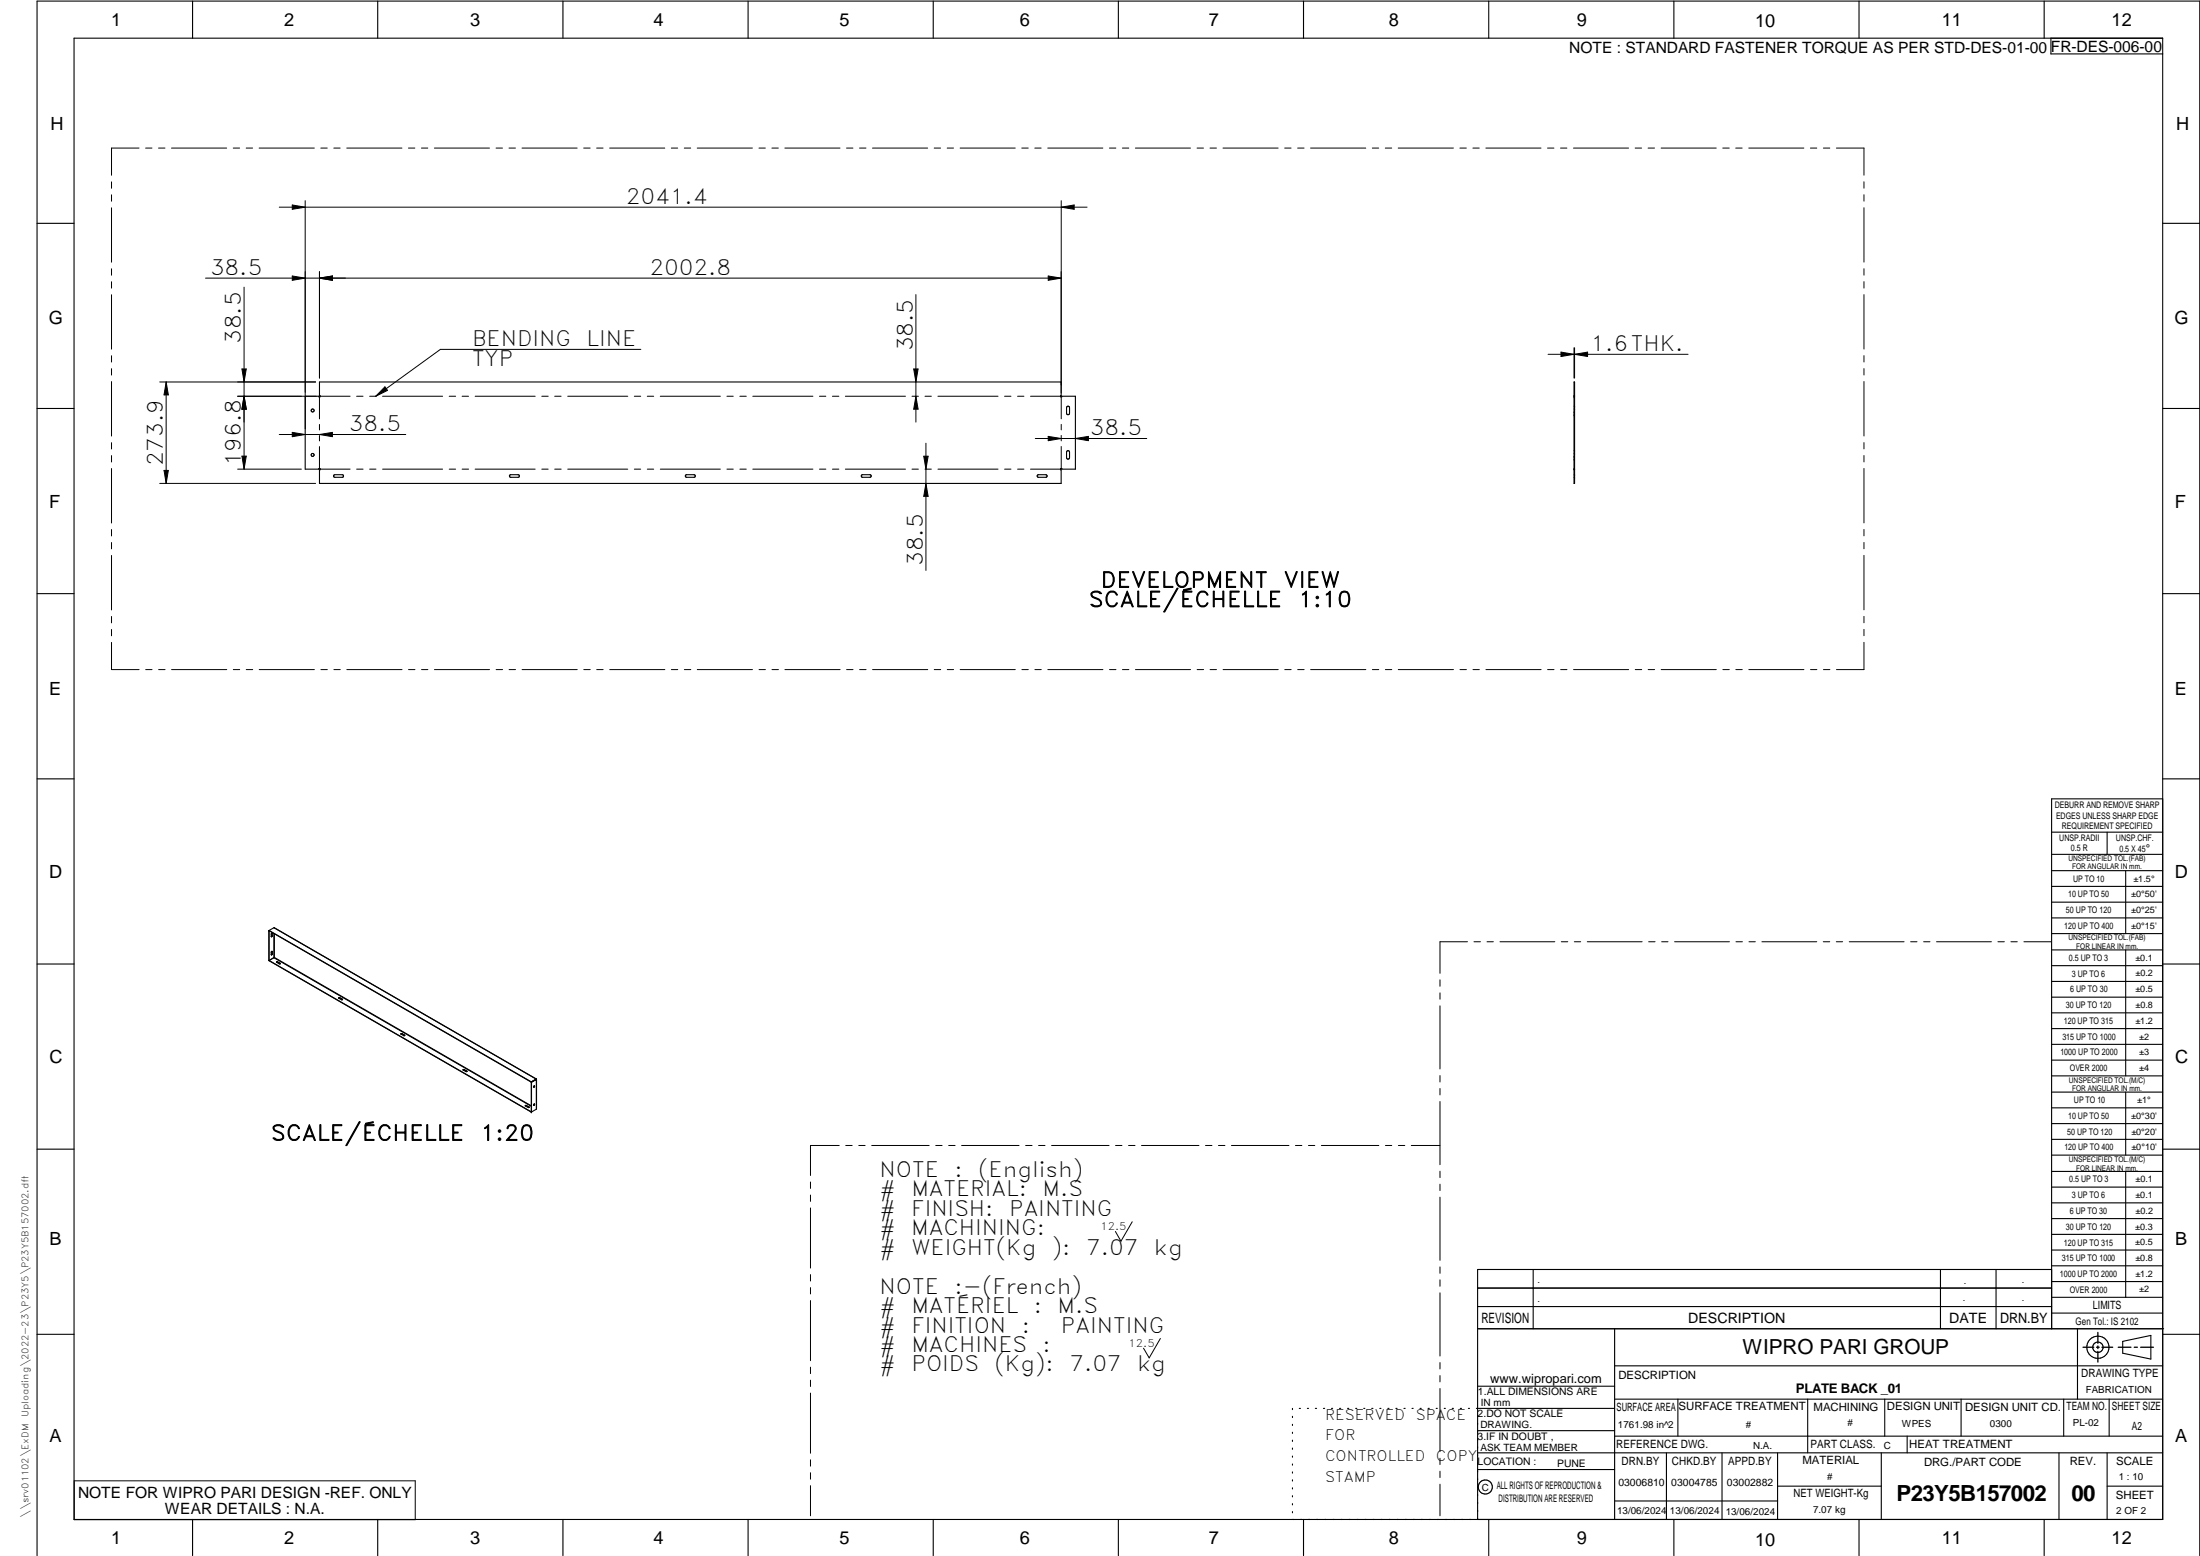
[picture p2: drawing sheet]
<svg xmlns="http://www.w3.org/2000/svg" width="594mm" height="420mm" viewBox="0 0 594 420" stroke-linecap="round" stroke-linejoin="round" font-family="sans-serif">
<g fill="none" stroke="#000" stroke-width=".3">
<path d="M20 10.3h564v400h-564zM52 .3v10M102 .3v10M152 .3v10M202 .3v10M252 .3v10M302 .3v10M352 .3v10M402 .3v10M452 .3v10M502 .3v10M552 .3v10"/>
<path d="M553.8 10.3v4.3h30.2M10 60.3h10M584 60.3h10M10 110.3h10M82.4 107h3.7v.1h.3v-.3h-.1v-3.7h200.2v3.7l-.1 .3h.3v-.1h3.7v19.7h-3.7v-.2h-.3v.4h.1v3.6h-200.2v-3.6h.1v-.4h-.3v.2h-3.7zM288.2 109.8l.3-.1 .3 .4v1.5l-.3 .4-.3-.1-.2-.3zM425 103.1h.2v27.4h-.2zM425 106.8h.2M425 107h.2M584 110.3h10M90.2 128.2h2.2l.4 .3-.4 .4h-2l-.3-.4zM137.7 128.2h2.2l.4 .3-.4 .4h-2l-.3-.4z"/>
<path d="M185.2 128.2h2.2l.4 .3-.4 .4h-2l-.3-.4zM232.7 128.2h2.2l.4 .3-.4 .4h-2l-.3-.2zM280.2 128.2h2.2l.4 .3-.4 .4h-2l-.3-.2zM288.2 121.8l.3-.1 .3 .4v1.5l-.3 .4-.3-.1-.2-.3zM425 126.9h.2M425 126.7h.2M10 160.3h10M584 160.3h10M10 210.3h10M584 215.7h-30v143.1M584 210.3h10M554 230.7h30"/>
<path d="M554 224.7h30M554 235.1h30M554 239.4h30M569 224.7v6M574 235.1v17M72.6 251.3l.1 8.1M72.6 251.3h.1M72.7 251.3h.1M72.7 259.4l70.8 40.9M72.7 251.2v8.2M72.7 251.3l70.8 40.9M72.7 251.2l70.8 40.9"/>
<path d="M72.7 251.2l-.1 .1M73.4 256.9l.1 .1M73.4 256.9l-.1 .1v.8M73.4 252l.1 .1M73.4 252l-.2 .9M73.4 256.9h.1M73.5 252.7l-.2 .2M73.5 252.7h.1M73.5 252.1v.6M73.5 257.6h.1M73.5 256.9v.1M73.5 256.9v.7"/>
<path d="M73.5 257.6l-.2 .2M73.5 252.1h.1M73.5 252.7l-.1 .2h-.2M73.5 257v.6M74 258.6l-1.3 .8M74 258.6h.1M74 258.5h.1M74 252.1v6.5M74 250.5h.1M74 250.5l-1.3 .7M74 258.6l69.5 40.1M74 250.5l70.8 40.8"/>
<path d="M74.1 252.1v6.4M74.1 258.5l69.4 40.1M74.1 258.5l-.1 .1M74.6 259.8l.8 .5 .3-.1M74.7 259.8h.3M75 259.7l.7 .5M75 259.8l.7 .4M75 259.7l-.3 .1M75 259.7v.1M554 243.6h30M554 247.9h30M554 252.1h30"/>
<path d="M554 256.5h30M574 256.5v34M10 260.3h10M91.5 269.5l.7 .5 .3-.1M91.8 269.4l-.3 .1M91.8 269.4l.6 .4M91.8 269.4v.1M91.8 269.5h-.3M91.8 269.5l.6 .4M92.4 269.8l.1 .1M92.4 269.9h.1M92.4 269.8v.1"/>
<path d="M108.5 279.1l-.3 .1 .8 .5 .3-.1M108.5 279.1l.8 .4M108.5 279.1v.1M108.5 279.2h-.2M108.5 279.2l.8 .4M109.3 279.5v.1M109.3 279.6h.1M554 260.8h30M554 265h30M554 269.3h30M554 273.5h30M554 277.7h30"/>
<path d="M584 260.3h10M125 288.9l.8 .4h.3M125.3 288.8l-.3 .1M125.3 288.8l.7 .4M125.3 288.8v.1M125.3 288.9h-.3M125.3 288.9l.7 .4M126 289.2l.1 .1M126 289.3h.1M126 289.2v.1M141.9 298.5l.7 .5h.3M142.1 298.5h-.2"/>
<path d="M142.1 298.5l.7 .5M142.1 298.5v.1M142.1 298.6h-.2M142.8 299h.1M142.9 299h-.1M143.5 292.2h.1M143.5 292.1v8.2M143.5 292.2v8.1M144.3 293.2l-.1 .3M144.3 298.1l-.2 .3M144.3 293.2l-.1 .4M144.3 298.1l-.2 .4"/>
<path d="M144.7 291.3h.1M144.8 291.4h.1M144.8 291.4v.1M144.8 291.4l-1.3 .8M144.8 291.4l-1.3 .7M144.8 291.3v.1M144.8 291.4l.1 .1M144.8 291.5v8l-1.3 .8M144.8 291.5l-1.3 .7M144.9 291.5l-.1 7.9M144.9 291.5h-.1M554 282h30"/>
<path d="M554 286.3h30M554 290.5h30M554 294.9h30M554 299.1h30M574 294.9v17M10 310.3h10M143.5 300.2v.1M143.5 300.2h.1M143.5 300.3h.1M554 303.4h30M554 307.7h30M554 311.9h30"/>
<path d="M554 316.3h30M574 316.3v34M584 310.3h10M554 320.5h30M554 324.8h30M554 329.1h30M554 333.3h30M554 337.5h30M399 358.8h185.3M399 352.8h155M399 347.8h155M414 342.8v16"/>
<path d="M436 358.8v51.5M524 342.8v16M539 342.8v16M554 342.8h-155v67.5M554 341.8h30M554 346.1h30M554 350.3h30M554 354.6h30M561 358.8v19M10 360.3h10M399 374.3h37M436 368.8h148"/>
<path d="M436 377.8h148M453.1 377.8v10M488.1 377.8v14.5M508.9 377.8v10M529.6 377.8v10M557.3 377.8v10M569.5 377.8v10M573.2 362.2l7.6-1.6v6.4l-7.6-1.6zM584 360.3h10M349 380.3v.3M349 382.4v.4M349 384.6v.3"/>
<path d="M349 386.7v.4M349 388.9v.3M349 391v.4M349 393.2v.3M349 395.3v.3M349 397.4v.4M349 399.6v.3M350.9 380.3h.3M353 380.3h.3M355.2 380.3h.3M357.4 380.3h.3M359.6 380.3h.3"/>
<path d="M361.7 380.3h.3M363.9 380.3h.3M366.1 380.3h.3M368.3 380.3h.3M370.4 380.3h.3M372.6 380.3h.3M374.8 380.3h.3M376.9 380.3h.4M379.1 380.3h.3M381.3 380.3h.3M383.4 380.3h.4M385.6 380.3h.4"/>
<path d="M387.8 380.3h.3M390 380.3h.3M392.1 380.3h.4M394.3 380.3h.4M396.5 380.3h.3M399 396.8h37M399 392.3h185M399 386.3h37M436 387.8h148M436 380.3h-37.3M450 392.3v18M465 392.3v18"/>
<path d="M480 392.3v18M508 392.3v18M515 387.8v4.5M556 392.3v18M569 392.3v18M52 410.3v9.8M102 410.3v9.8M152 410.3v9.8M202 410.3v9.8M252 410.3v9.8M302 410.3v9.8M349 401.7v.4"/>
<path d="M349 403.9v.3M349 406v.4M349 408.2v.3M352 410.3v9.8M402 410.3v9.8M436 405.3h44M452 410.3v9.8M480 401.3h28M502 410.3v9.8M552 410.3v9.8M569 401.3h15M10 420.1v-419.8h584v419.8"/>
<circle cx="84.4" cy="110.8" r=".4"/>
<circle cx="84.4" cy="122.8" r=".4"/>
<circle cx="566.5" cy="363.8" r="1.4"/>
<circle cx="566.5" cy="363.8" r="3"/>
<circle cx="401.1" cy="401.5" r="1.91"/>
</g>
<g fill="none" stroke="#000" stroke-width=".27">
<path d="M37.5 40h-7.4v7.3M39.3 40h1.7M42.8 40h1.7M46.3 40h14.9M63 40h1.7M66.5 40h1.7M70 40h14.9M86.6 40h1.8M90.1 40h1.8M93.6 40h14.9M110.3 40h1.7M113.8 40h1.7"/>
<path d="M117.3 40h14.9M134 40h1.7M137.4 40h1.8M141 40h14.8M157.6 40h1.8M161.1 40h1.7M164.6 40h14.9M181.3 40h1.7M184.8 40h1.7M188.3 40h14.9M205 40h1.7M208.4 40h1.8"/>
<path d="M211.9 40h14.9M228.6 40h1.7M232.1 40h1.7M235.6 40h14.9M252.3 40h1.7M255.8 40h1.7M259.3 40h14.8M275.9 40h1.8M279.4 40h1.8M282.9 40h14.9M299.6 40h1.7M303.1 40h1.7"/>
<path d="M306.6 40h14.9M323.3 40h1.7M326.7 40h1.8M330.3 40h14.8M346.9 40h1.7M350.4 40h1.7M353.9 40h14.9M370.6 40h1.7M374.1 40h1.7M377.6 40h14.9M394.2 40h1.8M397.7 40h1.8"/>
<path d="M401.2 40h14.9M417.9 40h1.7M421.4 40h1.7M424.9 40h14.9M441.6 40h1.7M445 40h1.8M448.6 40h14.8M465.2 40h1.8M468.7 40h1.7M472.2 40h14.9M488.9 40h1.7M492.4 40h1.7"/>
<path d="M495.9 40h7.4v7.3M30.1 49.1v1.7M30.1 52.6v1.7M30.1 56.1v14.7M75.4 55.9h218.2M78.9 55.4l3.5 .5-3.5 .6zM82.4 54.2v61.6M286.6 55.9l3.5-.5v1.1zM286.6 54.2v51.9M503.3 49.1v1.7M503.3 52.6v1.7M503.3 56.1v14.7"/>
<path d="M30.1 72.6v1.7M30.1 76.1v1.7M30.1 79.6v14.7M55.5 75.1h231M65.9 77.5v49.2M78.9 74.5l3.5 .6-3.5 .6zM86.3 73.4v28.7M86.3 75.1l3.5-.6v1.2zM247.3 79.5v34.5M283.1 74.5l3.4 .6-3.4 .6zM503.3 72.6v1.7M503.3 76.1v1.7"/>
<path d="M503.3 79.6v14.7M30.1 96.1v1.7M30.1 99.5v1.8M65.3 99.6h1.2l-.6 3.5zM173.1 94.3h-54.2l-17.4 12.7M246.7 99.6h1.2l-.6 3.5zM418 95.7h37.8M421.5 95.1l3.5 .6-3.5 .6zM425 93.9v8.2M425.2 93.9v8.2M425.2 95.7l3.5-.6v1.2zM503.3 96v1.7"/>
<path d="M503.3 99.5v1.8M30.1 103v14.8M30.1 119.5v1.7M43.1 103.1h42.1M44.9 103.1l.6 3.5h-1.2zM44.9 103.1v27.4M64.2 107h21.2M65.9 107l.6 3.5h-1.2zM75.4 117.3h34.2M78.9 116.8l3.5 .5-3.5 .6zM86.3 107.1v6M86.3 114.6v1.5"/>
<path d="M86.3 117.6v1.5M86.3 117.3l3.5-.5v1.1zM86.4 107h8.1M96.3 107h1.7M99.8 107h1.7M103.3 107h16.2M103.9 104.5l.7 .9-3.1 1.6zM121.3 107h1.7M124.8 107h1.7M128.3 107h16.2M146.3 107h1.7M149.8 107h1.7"/>
<path d="M153.3 107h16.2M171.3 107h1.7M174.8 107h1.7M178.3 107h16.2M196.3 107h1.7M199.8 107h1.7M203.3 107h16.2M221.3 107h1.7M224.8 107h1.7M228.3 107h16.2M246.3 107h1.7M247.3 107l.6 3.5h-1.2z"/>
<path d="M249.8 107h1.7M250 119.7v34.3M253.3 107h16.2M271.3 107h1.7M274.8 107h1.7M278.3 107h8.1M279.6 118.4h30.1M283.1 117.8l3.5 .6-3.5 .6zM286.6 107.1v6M286.6 114.6v1.5M286.6 117.6v1.4M290.4 118.4l3.5-.6v1.2z"/>
<path d="M425 110.4h.1M425 109.7h.1M425 107.1h.1M425 111.2h.1M425 112h.1M425.1 107.1h.1M425.1 111.2h.1M425.1 112h.1M425.2 110.4h.1M425.2 109.7h.1M503.3 103v14.7M503.3 119.5v1.7"/>
<path d="M30.1 123v1.8M30.1 126.5v14.7M43.1 130.5h42.1M44.3 127h1.2l-.6 3.5zM64.2 126.7h17.2M65.3 123.2h1.2l-.6 3.5zM86.3 120.6v5.9M86.4 126.7h8.1M96.3 126.7h1.7M99.8 126.7h1.7M103.3 126.7h16.2M121.3 126.7h1.7"/>
<path d="M124.8 126.7h1.7M128.3 126.7h16.2M146.3 126.7h1.7M149.8 126.7h1.7M153.3 126.7h16.2M171.3 126.7h1.7M174.8 126.7h1.7M178.3 126.7h16.2M196.3 126.7h1.7M199.8 126.7h1.7M203.3 126.7h16.2M221.3 126.7h1.7"/>
<path d="M224.8 126.7h1.7M228.3 126.7h16.2M246.3 126.7h1.7M249.4 123.2h1.2l-.6 3.5zM249.8 126.7h1.7M250 130.5l.6 3.5h-1.2zM253.3 126.7h16.2M271.3 126.7h1.7M274.8 126.7h1.7M278.3 126.7h8.1M286.6 120.6v5.9M425 122.4h.1"/>
<path d="M425 121.7h.1M425 126.5h.1M425 123.2h.1M425 124h.1M425 128.2h.1M425 128.9h.1M425.1 126.5h.1M425.1 123.2h.1M425.1 124h.1M425.2 122.4h.1M425.2 121.7h.1M425.2 128.2h.1"/>
<path d="M425.2 128.9h.1M503.3 123v1.7M503.3 126.5v14.7M30.1 143v1.7M30.1 146.5v1.7M30.1 150v14.7M503.3 143v1.7M503.3 146.5v1.7M503.3 150v14.7M30.1 173.5v7.3h7.5M30.1 166.5v1.7M30.1 170v1.7"/>
<path d="M503.3 166.4v1.8M503.3 169.9v1.8M503.3 173.4v7.4h-7.4M39.3 180.8h1.8M42.8 180.8h1.8M46.3 180.8h14.9M63 180.8h1.7M66.5 180.8h1.7M70 180.8h14.9M86.6 180.8h1.8M90.2 180.8h1.7M93.7 180.8h14.9"/>
<path d="M110.3 180.8h1.7M113.8 180.8h1.7M117.3 180.8h14.9M134 180.8h1.7M137.5 180.8h1.7M141 180.8h14.9M157.6 180.8h1.8M161.1 180.8h1.8M164.6 180.8h14.9M181.3 180.8h1.7M184.8 180.8h1.7M188.3 180.8h14.9"/>
<path d="M205 180.8h1.7M208.5 180.8h1.7M212 180.8h14.9M228.6 180.8h1.8M232.1 180.8h1.8M235.6 180.8h14.9M252.3 180.8h1.7M255.8 180.8h1.7M259.3 180.8h14.9M275.9 180.8h1.8M279.5 180.8h1.7M282.9 180.8h14.9"/>
<path d="M299.6 180.8h1.7M303.1 180.8h1.7M306.6 180.8h14.9M323.3 180.8h1.7M326.8 180.8h1.7M330.3 180.8h14.9M346.9 180.8h1.8M350.4 180.8h1.8M353.9 180.8h14.9M370.6 180.8h1.7M374.1 180.8h1.7M377.6 180.8h14.9"/>
<path d="M394.2 180.8h1.8M397.8 180.8h1.7M401.3 180.8h14.9M417.9 180.8h1.7M421.4 180.8h1.7M424.9 180.8h14.9M441.6 180.8h1.7M445.1 180.8h1.7M448.6 180.8h14.9M465.2 180.8h1.8M468.7 180.8h1.8M472.2 180.8h14.9"/>
<path d="M488.9 180.8h1.7M492.4 180.8h1.7M396.3 254.3h-7.5v8.5M398 254.3h1.8M401.5 254.3h1.8M405 254.3h14.9M421.6 254.3h1.7M425.1 254.3h1.7M428.6 254.3h14.8M445.2 254.3h1.7M448.7 254.3h1.7M452.2 254.3h14.8"/>
<path d="M468.8 254.3h1.7M472.3 254.3h1.7M475.8 254.3h14.8M492.4 254.3h1.7M495.9 254.3h1.7M499.4 254.3h14.8M515.9 254.3h1.8M519.4 254.3h1.8M522.9 254.3h14.9M539.5 254.3h1.7M543 254.3h1.7M546.5 254.3h7.4"/>
<path d="M388.8 264.6v1.7M388.8 268.1v1.7M388.8 271.6v17M388.8 290.4v1.8M388.8 293.9v1.8M388.8 297.4v17.1M218.9 319.2v1.7M226.6 309.3h-7.7v8.1M228.4 309.3h1.7M231.9 309.3h1.7M235.4 309.3h15.5M252.7 309.3h1.7"/>
<path d="M256.2 309.3h1.7M259.7 309.3h15.5M277 309.3h1.7M280.5 309.3h1.7M284 309.3h15.5M301.2 309.3h1.8M304.8 309.3h1.7M308.2 309.3h15.6M325.5 309.3h1.8M329 309.3h1.8M332.5 309.3h15.6M349.8 309.3h1.8"/>
<path d="M353.3 309.3h1.7M356.8 309.3h15.5M374.1 309.3h1.7M377.6 309.3h1.7M381.1 309.3h7.7M388.8 316.3v1.7M388.8 319.8v1.7M218.9 322.7v1.7M218.9 326.2v16.2M305.7 329.9l-3 5.3-1.5-2.7M388.8 323.3v17M218.9 344.2v1.7"/>
<path d="M218.9 347.7v1.7M218.9 351.2v16.2M388.8 342.1v1.7M388.8 345.6v1.7M388.8 349.1v17.1M218.9 369.2v1.7M218.9 372.7v1.7M218.9 376.2v16.2M313.3 361.4l-3 5.3-1.5-2.7M388.8 367.9v1.8M388.8 371.4v1.7M388.8 374.9v17.1"/>
<path d="M20 399.9h92.1v10.5h-92.1zM218.9 394.2v1.7M218.9 397.7v1.7M388.8 393.8v1.7M388.8 397.3v1.7M218.9 401.2v8.1M388.8 400.8v8.5"/>
</g>
<path d="M566.5 359.8v2.9M562.5 363.8h2.9M566.1 363.8h.8M566.5 363.5v.7M566.5 364.9v2.9M567.6 363.8h2.9M572 363.8h3.4M576.3 363.8h.9M578.1 363.8h3.4" fill="none" stroke="#000" stroke-width=".36"/>
<g fill="#000">
<path d="M78.9 55.4l3.5 .5-3.5 .6zM286.6 55.9l3.5-.5v1.1zM78.9 74.5l3.5 .6-3.5 .6zM86.3 75.1l3.5-.6v1.2zM283.1 74.5l3.4 .6-3.4 .6zM65.3 99.6h1.2l-.6 3.5zM246.7 99.6h1.2l-.6 3.5zM421.5 95.1l3.5 .6-3.5 .6zM425.2 95.7l3.5-.6v1.2zM44.9 103.1l.6 3.5h-1.2zM65.9 107l.6 3.5h-1.2zM78.9 116.8l3.5 .5-3.5 .6z"/>
<path d="M86.3 117.3l3.5-.5v1.1zM103.9 104.5l.7 .9-3.1 1.6zM247.3 107l.6 3.5h-1.2zM283.1 117.8l3.5 .6-3.5 .6zM290.4 118.4l3.5-.6v1.2zM44.3 127h1.2l-.6 3.5zM65.3 123.2h1.2l-.6 3.5zM250 130.5l.6 3.5h-1.2zM249.4 123.2h1.2l-.6 3.5z"/>
</g>
<g font-size="6">
<text x="512.1" y="405.2">P23Y5B157002</text>
<text x="559.4" y="405.2">00</text>
</g>
<g font-size="5.7">
<text x="169" y="55.1">2041.4</text>
<text x="56.7" y="74.2">38.5</text>
<text x="175.4" y="74.2">2002.8</text>
<text x="65" y="92.9" transform="rotate(-90 65 92.9)">38.5</text>
<text x="127.5" y="93.5">BENDING</text>
<text x="158.4" y="93.5">LINE</text>
<text x="246.5" y="94.9" transform="rotate(-90 246.5 94.9)">38.5</text>
<text x="429.5" y="94.8">1.6THK.</text>
<text x="127.5" y="98.7">TYP</text>
<text x="94.2" y="116.5">38.5</text>
<text x="294.3" y="117.5">38.5</text>
<text x="44" y="125.9" transform="rotate(-90 44 125.9)">273.9</text>
<text x="65" y="125.9" transform="rotate(-90 65 125.9)">196.8</text>
<text x="249.2" y="152.8" transform="rotate(-90 249.2 152.8)">38.5</text>
<text x="297.2" y="158.6">DEVELOPMENT</text>
<text x="346.7" y="158.6">VIEW</text>
<text x="294" y="163.9">SCALE/ÉCHELLE</text>
<text x="350.5" y="163.9">1:10</text>
<text x="73.2" y="308">SCALE/ÉCHELLE</text>
<text x="129.7" y="308">1:20</text>
<text x="237.5" y="317.8">NOTE</text>
<text x="257.7" y="317.8">:</text>
<text x="264.2" y="317.8">(English)</text>
<text x="237.5" y="323.1">#</text>
<text x="246.1" y="323.1">MATERIAL:</text>
<text x="281.5" y="323.1">M.S</text>
<text x="237.5" y="328.3">#</text>
<text x="246.1" y="328.3">FINISH:</text>
<text x="272.5" y="328.3">PAINTING</text>
<text x="237.5" y="333.6">#</text>
<text x="246.1" y="333.6">MACHINING:</text>
<text x="237.5" y="338.8">#</text>
<text x="246.1" y="338.8">WEIGHT(Kg</text>
<text x="284" y="338.8">):</text>
<text x="293.3" y="338.8">7.07</text>
<text x="311.6" y="338.8">kg</text>
<text x="237.5" y="349.3">NOTE</text>
<text x="257.7" y="349.3">:-(French)</text>
<text x="237.5" y="354.6">#</text>
<text x="237.5" y="359.8">#</text>
<text x="246.1" y="354.6">MATÉRIEL</text>
<text x="246.1" y="359.8">FINITION</text>
<text x="275.9" y="359.8">:</text>
<text x="279.2" y="354.6">:</text>
<text x="285.6" y="354.6">M.S</text>
<text x="286.5" y="359.8">PAINTING</text>
<text x="237.5" y="365.1">#</text>
<text x="246.1" y="365.1">MACHINES</text>
<text x="281.6" y="365.1">:</text>
<text x="237.5" y="370.3">#</text>
<text x="246.1" y="370.3">POIDS</text>
<text x="268.6" y="370.3">(Kg):</text>
<text x="288.8" y="370.3">7.07</text>
<text x="307.1" y="370.3">kg</text>
</g>
<text font-size="5.6" x="470.5" y="365.5">WIPRO PARI GROUP</text>
<g font-size="4.9">
<text x="30" y="7">1</text>
<text x="76.7" y="7">2</text>
<text x="127" y="7">3</text>
<text x="176.5" y="7">4</text>
<text x="226.7" y="7">5</text>
<text x="275.4" y="7">6</text>
<text x="326.4" y="7">7</text>
<text x="375" y="7">8</text>
<text x="425.8" y="7">9</text>
<text x="473.9" y="7.4">10</text>
<text x="524.3" y="7">11</text>
<text x="570.2" y="7">12</text>
<text x="13.6" y="35.2">H</text>
<text x="587.6" y="35.2">H</text>
<text x="13.2" y="87.5">G</text>
<text x="587.2" y="87.5">G</text>
<text x="13.3" y="137.1">F</text>
<text x="587.3" y="137.1">F</text>
<text x="13.3" y="187.6">E</text>
<text x="587.3" y="187.6">E</text>
<text x="13.3" y="237">D</text>
<text x="587.3" y="237">D</text>
<text x="13.4" y="287.1">C</text>
<text x="587.4" y="287.1">C</text>
<text x="13.4" y="336.3">B</text>
<text x="587.4" y="336.3">B</text>
<text x="13.4" y="389.3">A</text>
<text x="587.4" y="389.3">A</text>
<text x="30" y="417">1</text>
<text x="76.7" y="417">2</text>
<text x="127" y="417">3</text>
<text x="176.5" y="417">4</text>
<text x="226.7" y="417">5</text>
<text x="275.4" y="417">6</text>
<text x="326.4" y="417">7</text>
<text x="375" y="417">8</text>
<text x="425.8" y="417">9</text>
<text x="473.9" y="417.4">10</text>
<text x="524.3" y="417">11</text>
<text x="570.2" y="417">12</text>
</g>
<g font-size="4.2">
<text x="423.7" y="14.3">NOTE : STANDARD FASTENER TORQUE AS PER STD-DES-01-00</text>
<text x="553.8" y="14">FR-DES-006-00</text>
<text x="21.1" y="404.4">NOTE FOR WIPRO PARI DESIGN -REF. ONLY</text>
<text x="44.5" y="408.9">WEAR DETAILS : N.A.</text>
</g>
<g font-size="3.9">
<text x="357.8" y="383.4">RESERVED</text>
<text x="382.3" y="383.4">SPACE</text>
<text x="357.8" y="388.9">FOR</text>
<text x="357.8" y="394.5">CONTROLLED</text>
<text x="387.8" y="394.5">COPY</text>
<text x="357.8" y="400.1">STAMP</text>
</g>
<g font-size="3.8">
<text x="400.1" y="357.1">REVISION</text>
<text x="455.9" y="357.1">DESCRIPTION</text>
<text x="526.4" y="357.1">DATE</text>
<text x="540.1" y="357.1">DRN.BY</text>
</g>
<text font-size="3.6" x="485" y="376.2">PLATE BACK _01</text>
<text font-size="3.5" x="402.4" y="373.3">www.wipropari.com</text>
<g font-size="3.1">
<text x="565.2" y="353.5">LIMITS</text>
<text x="562" y="371.7">DRAWING TYPE</text>
<text x="437" y="372.3">DESCRIPTION</text>
<text x="436.5" y="380.9">SURFACE AREA</text>
<text x="453.3" y="380.9">SURFACE TREATMENT</text>
<text x="489.7" y="380.9">MACHINING</text>
<text x="509.5" y="380.9">DESIGN UNIT</text>
<text x="530.6" y="380.9">DESIGN UNIT CD.</text>
<text x="558" y="380.7">TEAM NO.</text>
<text x="570.3" y="380.7">SHEET SIZE</text>
<text x="575.6" y="386.1">A2</text>
<text x="436.4" y="391.1">REFERENCE DWG.</text>
<text x="437.9" y="395.5">DRN.BY</text>
<text x="451.5" y="395.5">CHKD.BY</text>
<text x="466.6" y="395.5">APPD.BY</text>
<text x="486.7" y="395.4">MATERIAL</text>
<text x="488.9" y="391">PART CLASS.</text>
<text x="515.6" y="391">HEAT TREATMENT</text>
<text x="519.6" y="395.9">DRG./PART CODE</text>
<text x="558.9" y="395.6">REV.</text>
<text x="571.4" y="395.6">SCALE</text>
<text x="484.3" y="404.3">NET WEIGHT-Kg</text>
<text x="571.4" y="404.7">SHEET</text>
</g>
<text font-size="3" x="579.5" y="230.1">°</text>
<g font-size="2.8">
<text x="297.2" y="332.1">12.5</text>
<text x="560.5" y="357.7">Gen Tol.: IS 2102</text>
<text x="304.8" y="363.6">12.5</text>
<text x="399.1" y="376.7">1.ALL DIMENSIONS ARE</text>
<text x="399" y="382.7">2.DO NOT SCALE</text>
<text x="399" y="388.7">3.IF IN DOUBT ,</text>
<text x="399" y="395.5">LOCATION :</text>
<text x="420.5" y="396">PUNE</text>
<text x="437" y="401.3">03006810</text>
<text x="451.3" y="401.2">03004785</text>
<text x="466.3" y="401.3">03002882</text>
<text x="404.2" y="402">ALL RIGHTS OF REPRODUCTION &amp;</text>
<text x="404.7" y="405.4">DISTRIBUTION ARE RESERVED</text>
</g>
<g font-size="2.7">
<text x="563.2" y="376.2">FABRICATION</text>
<text x="399.9" y="379.7">IN mm</text>
<text x="399.8" y="385.7">DRAWING.</text>
<text x="436.9" y="385.5">1761.98 in^2</text>
<text x="471.4" y="385.6">#</text>
<text x="498.9" y="385.1">#</text>
<text x="513.6" y="385.3">WPES</text>
<text x="537.3" y="385.2">0300</text>
<text x="559.7" y="385.2">PL-02</text>
<text x="399.8" y="391.8">ASK TEAM MEMBER</text>
<text x="473.4" y="391.2">N.A.</text>
<text x="508.7" y="391.2">C</text>
<text x="493.4" y="399.6">#</text>
<text x="572.1" y="399.8">1 : 10</text>
<text x="400.1" y="402.5">C</text>
<text x="436.7" y="408.7">13/06/2024</text>
<text x="450.9" y="408.8">13/06/2024</text>
<text x="466" y="409">13/06/2024</text>
<text x="489.6" y="408.5">7.07 kg</text>
<text x="571.5" y="408.7">2 OF 2</text>
</g>
<g font-size="2.5">
<text x="559.2" y="229.9">0.5 R</text>
<text x="572.3" y="230.1">0.5 X 45</text>
<text x="559.4" y="323.5">3 UP TO 6</text>
<text x="558.9" y="327.8">6 UP TO 30</text>
<text x="557.8" y="332">30 UP TO 120</text>
<text x="415.2" y="346.4">.</text>
<text x="530.3" y="346.6">.</text>
<text x="545.9" y="346.4">.</text>
<text x="415.2" y="351.5">.</text>
<text x="530.1" y="351.3">.</text>
<text x="545.9" y="351.4">.</text>
</g>
<g font-size="2.4">
<text x="554.9" y="218.3">DEBURR AND REMOVE SHARP</text>
<text x="555.2" y="221.1">EDGES UNLESS SHARP EDGE</text>
<text x="556.1" y="227.2">UNSP.RADII</text>
<text x="556.8" y="223.8">REQUIREMENT SPECIFIED</text>
<text x="571.4" y="227">UNSP.CHF.</text>
<text x="559.8" y="238">UP TO 10</text>
<text x="576.1" y="238.1">±1.5°</text>
<text x="558.5" y="242.3">10 UP TO 50</text>
<text x="575.5" y="242.3">±0°50'</text>
<text x="557.4" y="250.8">120 UP TO 400</text>
<text x="557.9" y="246.5">50 UP TO 120</text>
<text x="575.5" y="250.8">±0°15'</text>
<text x="575.5" y="246.6">±0°25'</text>
<text x="558.7" y="259.4">0.5 UP TO 3</text>
<text x="559.5" y="263.7">3 UP TO 6</text>
<text x="576.6" y="259.4">±0.1</text>
<text x="576.6" y="263.7">±0.2</text>
<text x="559" y="268">6 UP TO 30</text>
<text x="576.6" y="268">±0.5</text>
<text x="557.9" y="272.2">30 UP TO 120</text>
<text x="576.6" y="272.2">±0.8</text>
<text x="556.9" y="280.7">315 UP TO 1000</text>
<text x="557.3" y="276.5">120 UP TO 315</text>
<text x="576.6" y="276.5">±1.2</text>
<text x="577.7" y="280.7">±2</text>
<text x="556.4" y="284.9">1000 UP TO 2000</text>
<text x="577.6" y="285">±3</text>
<text x="558.9" y="289.2">OVER 2000</text>
<text x="577.7" y="289.3">±4</text>
<text x="560" y="297.9">UP TO 10</text>
<text x="577.1" y="297.9">±1°</text>
<text x="558.5" y="302.1">10 UP TO 50</text>
<text x="575.5" y="302.2">±0°30'</text>
<text x="557.5" y="310.6">120 UP TO 400</text>
<text x="558.2" y="306.4">50 UP TO 120</text>
<text x="575.5" y="310.6">±0°10'</text>
<text x="575.5" y="306.4">±0°20'</text>
<text x="558.8" y="319.2">0.5 UP TO 3</text>
<text x="576.6" y="323.5">±0.1</text>
<text x="576.6" y="319.3">±0.1</text>
<text x="576.7" y="327.8">±0.2</text>
<text x="576.6" y="332">±0.3</text>
<text x="556.8" y="340.6">315 UP TO 1000</text>
<text x="557.3" y="336.3">120 UP TO 315</text>
<text x="576.6" y="336.3">±0.5</text>
<text x="576.6" y="340.6">±0.8</text>
<text x="556.2" y="344.8">1000 UP TO 2000</text>
<text x="576.6" y="344.8">±1.2</text>
<text x="558.9" y="349">OVER 2000</text>
<text x="577.7" y="349">±2</text>
<text x="7.7" y="382.7" transform="rotate(-90 7.7 382.7)">Uploading\2022-23\P23Y5\P23Y5B157002.dft</text>
<text x="7.7" y="409.9" transform="rotate(-90 7.7 409.9)">\\srv01102\ExDM</text>
</g>
<g font-size="2.1">
<text x="558.6" y="232.4">UNSPECIFIED TOL.(FAB)</text>
<text x="559.5" y="234.8">FOR ANGULAR IN mm.</text>
<text x="558.6" y="254">UNSPECIFIED TOL.(FAB)</text>
<text x="560.7" y="256.3">FOR LINEAR IN mm.</text>
<text x="558.7" y="292.4">UNSPECIFIED TOL.(M/C)</text>
<text x="559.6" y="294.7">FOR ANGULAR IN mm.</text>
<text x="558.7" y="313.8">UNSPECIFIED TOL.(M/C)</text>
<text x="560.6" y="316.2">FOR LINEAR IN mm.</text>
</g>
</svg>
